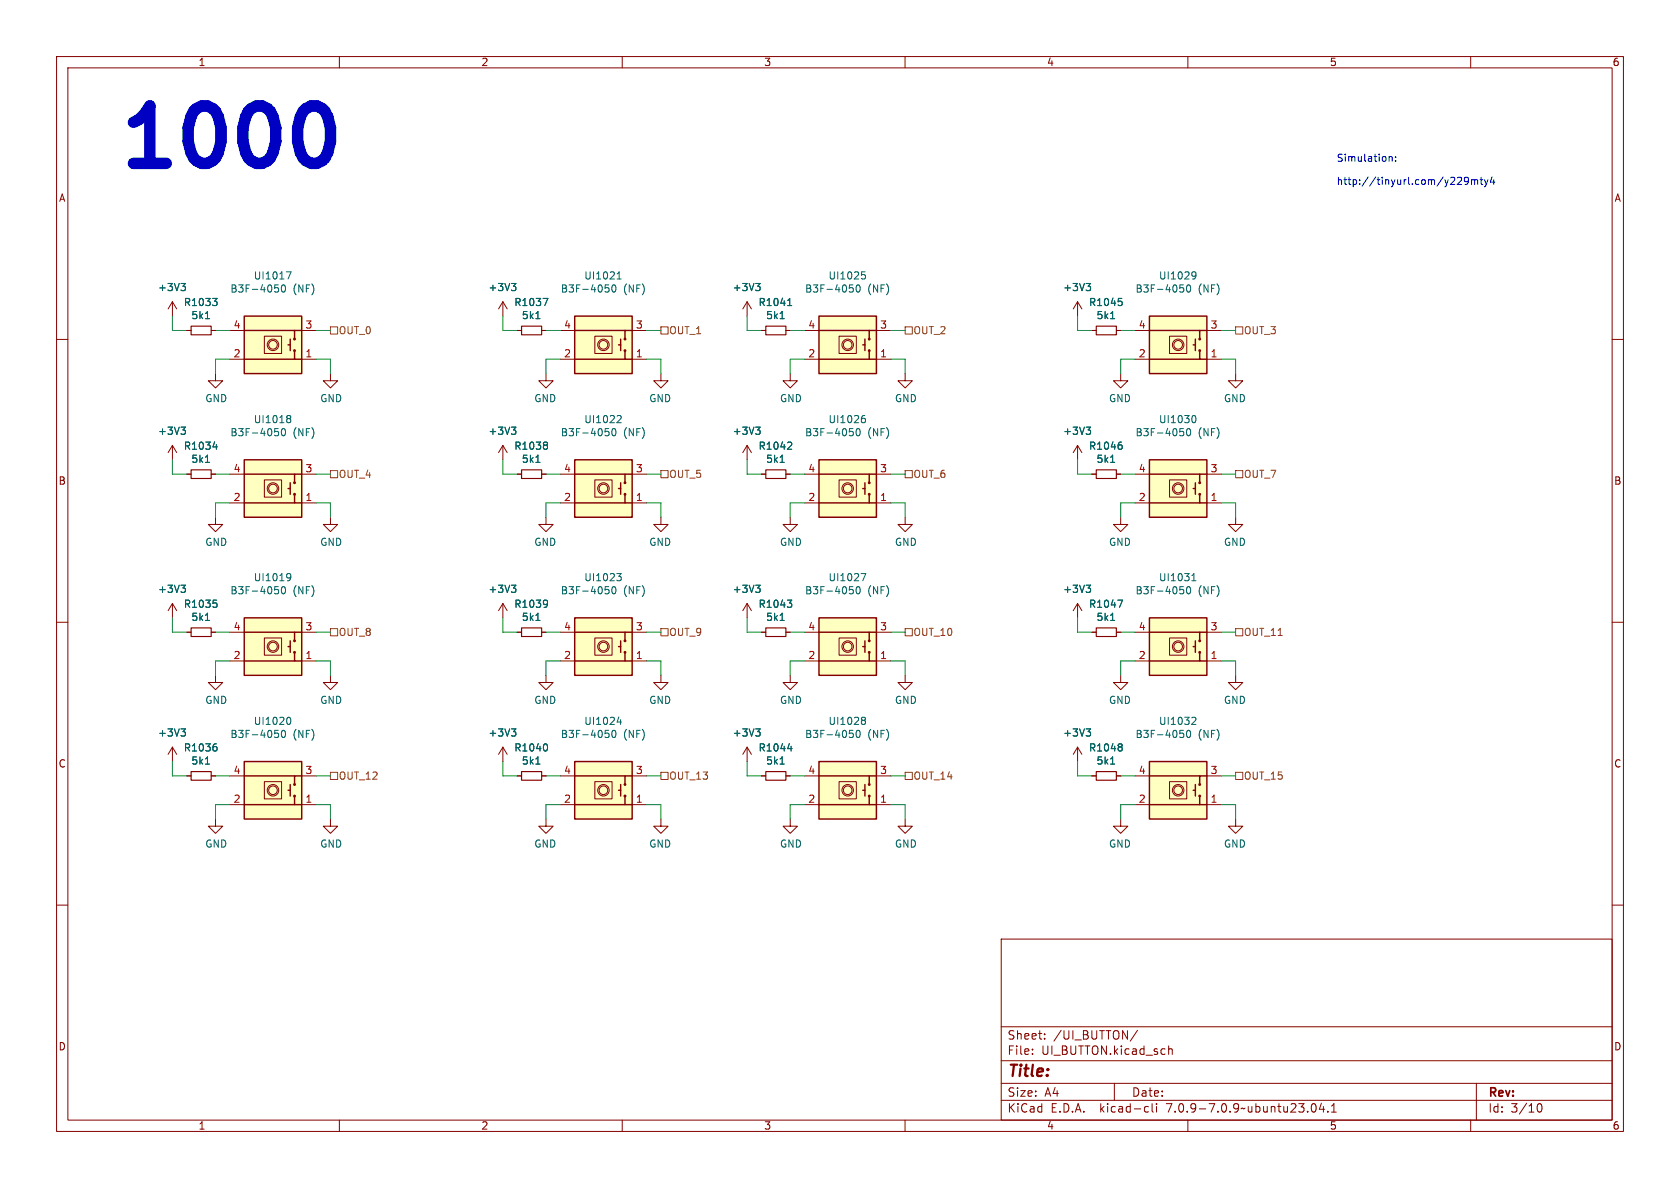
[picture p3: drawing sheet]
<svg xmlns="http://www.w3.org/2000/svg" width="297mm" height="210mm" viewBox="0 0 297 210" stroke-linecap="round" stroke-linejoin="round" font-family="sans-serif">
<g fill="none" stroke="#840000" stroke-width=".18">
<path d="M10 10h277v190h-277zM12 12h273v186h-273zM60 10v2M110 10v2M160 10v2M210 10v2M260 10v2M10 60h2M30.5 53.3v2.6M30.5 53.3l-.8 1.3M30.5 53.3l.7 1.3M33 58.4h.8"/>
<path d="M37.3 58.4h.8M40.6 58.4h2.6M46.7 59.4h3.1v3.1h-3.1zM53.3 58.4h2.6M88.9 53.3v2.6M88.9 53.3l.8 1.3M88.9 53.3l-.8 1.3M91.4 58.4h.8M95.8 58.4h.7M99.1 58.4h2.5M105.2 59.4h3v3.1h-3zM111.8 58.4h2.5"/>
<path d="M132.1 53.3l-.8 1.3M132.1 53.3v2.6M132.1 53.3l.7 1.3M134.6 58.4h.8M138.9 58.4h.8M142.2 58.4h2.6M148.3 59.4h3.1v3.1h-3.1zM154.9 58.4h2.6M190.5 53.3v2.6M190.5 53.3l.8 1.3M190.5 53.3l-.8 1.3M193 58.4h.8"/>
<path d="M197.4 58.4h.7M200.7 58.4h2.5M206.8 59.4h3v3.1h-3zM213.4 58.4h2.5M285 60h2M30.5 78.7l-.8 1.3M30.5 78.7v2.6M30.5 78.7l.7 1.3M38.1 66v1.3h1.3l-1.3 1.3-1.3-1.3h1.3M40.6 63.5h2.6M53.3 63.5h2.6M58.4 66v1.3h1.3l-1.3 1.3-1.3-1.3h1.3"/>
<path d="M88.9 78.7l.8 1.3M88.9 78.7v2.6M88.9 78.7l-.8 1.3M96.5 66v1.3h-1.3l1.3 1.3 1.3-1.3h-1.3M99.1 63.5h2.5M111.8 63.5h2.5M116.8 66v1.3h-1.2l1.2 1.3 1.3-1.3h-1.3M132.1 78.7v2.6M132.1 78.7l-.8 1.3M132.1 78.7l.7 1.3M139.7 66v1.3h1.3l-1.3 1.3-1.3-1.3h1.3M142.2 63.5h2.6"/>
<path d="M154.9 63.5h2.6M160 66v1.3h1.3l-1.3 1.3-1.3-1.3h1.3M190.5 78.7v2.6M190.5 78.7l.8 1.3M190.5 78.7l-.8 1.3M198.1 66v1.3h-1.3l1.3 1.3 1.3-1.3h-1.3M200.7 63.5h2.5M213.4 63.5h2.5M218.4 66v1.3h-1.2l1.2 1.3 1.3-1.3h-1.3M33 83.8h.8M37.3 83.8h.8M38.1 91.4v1.3h1.3l-1.3 1.3-1.3-1.3h1.3"/>
<path d="M40.6 88.9h2.6M40.6 83.8h2.6M46.7 84.8h3.1v3.1h-3.1zM53.3 88.9h2.6M53.3 83.8h2.6M58.4 91.4v1.3h1.3l-1.3 1.3-1.3-1.3h1.3M91.4 83.8h.8M95.8 83.8h.7M96.5 91.4v1.3h-1.3l1.3 1.3 1.3-1.3h-1.3M99.1 88.9h2.5M99.1 83.8h2.5M105.2 84.8h3v3.1h-3z"/>
<path d="M111.8 88.9h2.5M111.8 83.8h2.5M116.8 91.4v1.3h-1.2l1.2 1.3 1.3-1.3h-1.3M134.6 83.8h.8M138.9 83.8h.8M139.7 91.4v1.3h1.3l-1.3 1.3-1.3-1.3h1.3M142.2 88.9h2.6M142.2 83.8h2.6M148.3 84.8h3.1v3.1h-3.1zM154.9 88.9h2.6M154.9 83.8h2.6M160 91.4v1.3h1.3l-1.3 1.3-1.3-1.3h1.3"/>
<path d="M193 83.8h.8M197.4 83.8h.7M198.1 91.4v1.3h-1.3l1.3 1.3 1.3-1.3h-1.3M200.7 88.9h2.5M200.7 83.8h2.5M206.8 84.8h3v3.1h-3zM213.4 88.9h2.5M213.4 83.8h2.5M218.4 91.4v1.3h-1.2l1.2 1.3 1.3-1.3h-1.3M10 110h2M30.5 106.7v2.5M30.5 106.7l-.8 1.3"/>
<path d="M30.5 106.7l.7 1.3M33 111.8h.8M37.3 111.8h.8M38.1 119.4v1.3h1.3l-1.3 1.2-1.3-1.2h1.3M40.6 116.8h2.6M40.6 111.8h2.6M46.7 112.8h3.1v3h-3.1zM53.3 116.8h2.6M53.3 111.8h2.6M58.4 119.4v1.3h1.3l-1.3 1.2-1.3-1.2h1.3M88.9 106.7v2.5M88.9 106.7l.8 1.3"/>
<path d="M88.9 106.7l-.8 1.3M91.4 111.8h.8M95.8 111.8h.7M96.5 119.4v1.3h-1.3l1.3 1.2 1.3-1.2h-1.3M99.1 116.8h2.5M99.1 111.8h2.5M105.2 112.8h3v3h-3zM111.8 116.8h2.5M111.8 111.8h2.5M116.8 119.4v1.3h-1.2l1.2 1.2 1.3-1.2h-1.3M132.1 106.7v2.5M132.1 106.7l-.8 1.3"/>
<path d="M132.1 106.7l.7 1.3M134.6 111.8h.8M138.9 111.8h.8M139.7 119.4v1.3h1.3l-1.3 1.2-1.3-1.2h1.3M142.2 116.8h2.6M142.2 111.8h2.6M148.3 112.8h3.1v3h-3.1zM154.9 116.8h2.6M154.9 111.8h2.6M160 119.4v1.3h1.3l-1.3 1.2-1.3-1.2h1.3M190.5 106.7l.8 1.3M190.5 106.7v2.5"/>
<path d="M190.5 106.7l-.8 1.3M193 111.8h.8M197.4 111.8h.7M198.1 119.4v1.3h-1.3l1.3 1.2 1.3-1.2h-1.3M200.7 116.8h2.5M200.7 111.8h2.5M206.8 112.8h3v3h-3zM213.4 116.8h2.5M213.4 111.8h2.5M218.4 119.4v1.3h-1.2l1.2 1.2 1.3-1.2h-1.3M285 110h2M30.5 132.1v2.5"/>
<path d="M30.5 132.1l-.8 1.3M30.5 132.1l.7 1.3M33 137.2h.8M37.3 137.2h.8M40.6 137.2h2.6M46.7 138.2h3.1v3h-3.1zM53.3 137.2h2.6M88.9 132.1v2.5M88.9 132.1l.8 1.3M88.9 132.1l-.8 1.3M91.4 137.2h.8M95.8 137.2h.7"/>
<path d="M99.1 137.2h2.5M105.2 138.2h3v3h-3zM111.8 137.2h2.5M132.1 132.1v2.5M132.1 132.1l-.8 1.3M132.1 132.1l.7 1.3M134.6 137.2h.8M138.9 137.2h.8M142.2 137.2h2.6M148.3 138.2h3.1v3h-3.1zM154.9 137.2h2.6M190.5 132.1v2.5"/>
<path d="M190.5 132.1l.8 1.3M190.5 132.1l-.8 1.3M193 137.2h.8M197.4 137.2h.7M200.7 137.2h2.5M206.8 138.2h3v3h-3zM213.4 137.2h2.5M10 160h2M38.1 144.8v1.3h1.3l-1.3 1.2-1.3-1.2h1.3M40.6 142.2h2.6M53.3 142.2h2.6M58.4 144.8v1.3h1.3l-1.3 1.2-1.3-1.2h1.3"/>
<path d="M96.5 144.8v1.3h-1.3l1.3 1.2 1.3-1.2h-1.3M99.1 142.2h2.5M111.8 142.2h2.5M116.8 144.8v1.3h-1.2l1.2 1.2 1.3-1.2h-1.3M139.7 144.8v1.3h1.3l-1.3 1.2-1.3-1.2h1.3M142.2 142.2h2.6M154.9 142.2h2.6M160 144.8v1.3h1.3l-1.3 1.2-1.3-1.2h1.3M198.1 144.8v1.3h-1.3l1.3 1.2 1.3-1.2h-1.3M200.7 142.2h2.5M213.4 142.2h2.5M218.4 144.8v1.3h-1.2l1.2 1.2 1.3-1.2h-1.3"/>
<path d="M285 160h2M177 166h108v32h-108zM60 198v2M110 198v2M160 198v2M177 194.5h108M177 191.5h108M177 187.5h108M177 181.5h108M182.5 186.3v.1M182.5 185.5v.1M184.7 183.6v.1"/>
<path d="M184.7 182.8v.1M197 191.5v3M201.1 182.1l-1.3 2M202.6 195.6l.4 .1M203 196.5l-.4 .1M203.7 195.1v1.3l.2 .2M204.5 195.1v.1M204.5 195.6v1M206.6 184.9v1.5M206.6 185.5l.2-.1 .4 .1v.9M210 198v2M232 195.2l.2-.1a.81 .81 0 0 1 .6 .6 .81 .81 0 0 1-.3 .8l-.2 .1a.81 .81 0 0 1-.6-.6 .81 .81 0 0 1 .3-.8z"/>
<path d="M233.6 195l-.4 1.1h1M234 195.6v1M234.7 196.5v.1M235.4 196.6h.8M235.4 195.5l.4-.4v1.5M260 198v2M261 191.5v6.5M271.7 195.7l.2-.5 .2-.1a.8 .8 0 0 1 .5 .7 .8 .8 0 0 1-.5 .8l-.2-.1-.2-.5"/>
<circle cx="48.3" cy="61" r="1.02"/>
<circle cx="48.3" cy="61" r=".76"/>
<circle cx="106.7" cy="61" r="1.02"/>
<circle cx="106.7" cy="61" r=".76"/>
<circle cx="149.9" cy="61" r="1.02"/>
<circle cx="149.9" cy="61" r=".76"/>
<circle cx="208.3" cy="61" r="1.02"/>
<circle cx="208.3" cy="61" r=".76"/>
<circle cx="48.3" cy="86.4" r="1.02"/>
<circle cx="48.3" cy="86.4" r=".76"/>
<circle cx="106.7" cy="86.4" r="1.02"/>
<circle cx="106.7" cy="86.4" r=".76"/>
<circle cx="149.9" cy="86.4" r="1.02"/>
<circle cx="149.9" cy="86.4" r=".76"/>
<circle cx="208.3" cy="86.4" r="1.02"/>
<circle cx="208.3" cy="86.4" r=".76"/>
<circle cx="48.3" cy="114.3" r="1.02"/>
<circle cx="48.3" cy="114.3" r=".76"/>
<circle cx="106.7" cy="114.3" r="1.02"/>
<circle cx="106.7" cy="114.3" r=".76"/>
<circle cx="149.9" cy="114.3" r="1.02"/>
<circle cx="149.9" cy="114.3" r=".76"/>
<circle cx="208.3" cy="114.3" r="1.02"/>
<circle cx="208.3" cy="114.3" r=".76"/>
<circle cx="48.3" cy="139.7" r="1.02"/>
<circle cx="48.3" cy="139.7" r=".76"/>
<circle cx="106.7" cy="139.7" r="1.02"/>
<circle cx="106.7" cy="139.7" r=".76"/>
<circle cx="149.9" cy="139.7" r="1.02"/>
<circle cx="149.9" cy="139.7" r=".76"/>
<circle cx="208.3" cy="139.7" r="1.02"/>
<circle cx="208.3" cy="139.7" r=".76"/>
</g>
<g fill="#ffffc2" stroke="#ffffc2" stroke-width=".18">
<path d="M144.8 81.3h10.1v10.1h-10.1z"/>
<path d="M203.2 109.2h10.2v10.2h-10.2z"/>
<path d="M203.2 134.6h10.2v10.2h-10.2z"/>
<path d="M144.8 55.9h10.1v10.1h-10.1z"/>
<path d="M43.2 55.9h10.1v10.1h-10.1z"/>
<path d="M43.2 81.3h10.1v10.1h-10.1z"/>
<path d="M43.2 134.6h10.1v10.2h-10.1z"/>
<path d="M43.2 109.2h10.1v10.2h-10.1z"/>
<path d="M101.6 55.9h10.2v10.1h-10.2z"/>
<path d="M101.6 81.3h10.2v10.1h-10.2z"/>
<path d="M203.2 55.9h10.2v10.1h-10.2z"/>
<path d="M101.6 134.6h10.2v10.2h-10.2z"/>
<path d="M144.8 134.6h10.1v10.2h-10.1z"/>
<path d="M144.8 109.2h10.1v10.2h-10.1z"/>
<path d="M203.2 81.3h10.2v10.1h-10.2z"/>
<path d="M101.6 109.2h10.2v10.2h-10.2z"/>
</g>
<g fill="none" stroke="#840000" stroke-width=".25">
<path d="M43.2 55.9h10.1v10.1h-10.1zM43.2 58.4h8.9M51.3 59.9v2.1M53.3 58.4h-1.2v1.5M101.6 55.9h10.2v10.1h-10.2zM101.6 58.4h8.9M109.7 59.9v2.1M111.8 58.4h-1.3v1.5M144.8 55.9h10.1v10.1h-10.1zM144.8 58.4h8.9M152.9 59.9v2.1M154.9 58.4h-1.2v1.5"/>
<path d="M203.2 55.9h10.2v10.1h-10.2zM203.2 58.4h8.9M211.3 59.9v2.1M213.4 58.4h-1.3v1.5M43.2 63.5h8.9M50.9 61h.4M52.1 62v1.5h1.2M101.6 63.5h8.9M109.3 61h.4M110.5 62v1.5h1.3M144.8 63.5h8.9M152.5 61h.4"/>
<path d="M153.7 62v1.5h1.2M203.2 63.5h8.9M210.9 61h.4M212.1 62v1.5h1.3M43.2 81.3h10.1v10.1h-10.1zM43.2 88.9h8.9M43.2 83.8h8.9M50.9 86.4h.4M51.3 85.3v2.1M52.1 87.4v1.5h1.2M53.3 83.8h-1.2v1.5M101.6 81.3h10.2v10.1h-10.2z"/>
<path d="M101.6 88.9h8.9M101.6 83.8h8.9M109.3 86.4h.4M109.7 85.3v2.1M110.5 87.4v1.5h1.3M111.8 83.8h-1.3v1.5M144.8 81.3h10.1v10.1h-10.1zM144.8 88.9h8.9M144.8 83.8h8.9M152.5 86.4h.4M152.9 85.3v2.1M153.7 87.4v1.5h1.2"/>
<path d="M154.9 83.8h-1.2v1.5M203.2 81.3h10.2v10.1h-10.2zM203.2 88.9h8.9M203.2 83.8h8.9M210.9 86.4h.4M211.3 85.3v2.1M212.1 87.4v1.5h1.3M213.4 83.8h-1.3v1.5M43.2 109.2h10.1v10.2h-10.1zM43.2 116.8h8.9M43.2 111.8h8.9M50.9 114.3h.4"/>
<path d="M51.3 113.3v2M52.1 115.3v1.5h1.2M53.3 111.8h-1.2v1.5M101.6 109.2h10.2v10.2h-10.2zM101.6 116.8h8.9M101.6 111.8h8.9M109.3 114.3h.4M109.7 113.3v2M110.5 115.3v1.5h1.3M111.8 111.8h-1.3v1.5M144.8 109.2h10.1v10.2h-10.1zM144.8 116.8h8.9"/>
<path d="M144.8 111.8h8.9M152.5 114.3h.4M152.9 113.3v2M153.7 115.3v1.5h1.2M154.9 111.8h-1.2v1.5M203.2 109.2h10.2v10.2h-10.2zM203.2 116.8h8.9M203.2 111.8h8.9M210.9 114.3h.4M211.3 113.3v2M212.1 115.3v1.5h1.3M213.4 111.8h-1.3v1.5"/>
<path d="M43.2 134.6h10.1v10.2h-10.1zM43.2 137.2h8.9M50.9 139.7h.4M51.3 138.7v2M53.3 137.2h-1.2v1.5M101.6 134.6h10.2v10.2h-10.2zM101.6 137.2h8.9M109.3 139.7h.4M109.7 138.7v2M111.8 137.2h-1.3v1.5M144.8 134.6h10.1v10.2h-10.1zM144.8 137.2h8.9"/>
<path d="M152.5 139.7h.4M152.9 138.7v2M154.9 137.2h-1.2v1.5M203.2 134.6h10.2v10.2h-10.2zM203.2 137.2h8.9M210.9 139.7h.4M211.3 138.7v2M213.4 137.2h-1.3v1.5M43.2 142.2h8.9M52.1 140.7v1.5h1.2M101.6 142.2h8.9M110.5 140.7v1.5h1.3"/>
<path d="M144.8 142.2h8.9M153.7 140.7v1.5h1.2M203.2 142.2h8.9M212.1 140.7v1.5h1.3"/>
<circle cx="52.1" cy="59.9" r=".13"/>
<circle cx="110.5" cy="59.9" r=".13"/>
<circle cx="153.7" cy="59.9" r=".13"/>
<circle cx="212.1" cy="59.9" r=".13"/>
<circle cx="52.1" cy="62" r=".13"/>
<circle cx="110.5" cy="62" r=".13"/>
<circle cx="153.7" cy="62" r=".13"/>
<circle cx="212.1" cy="62" r=".13"/>
<circle cx="52.1" cy="87.4" r=".13"/>
<circle cx="52.1" cy="85.3" r=".13"/>
<circle cx="110.5" cy="87.4" r=".13"/>
<circle cx="110.5" cy="85.3" r=".13"/>
<circle cx="153.7" cy="85.3" r=".13"/>
<circle cx="153.7" cy="87.4" r=".13"/>
<circle cx="212.1" cy="87.4" r=".13"/>
<circle cx="212.1" cy="85.3" r=".13"/>
<circle cx="52.1" cy="115.3" r=".13"/>
<circle cx="52.1" cy="113.3" r=".13"/>
<circle cx="110.5" cy="113.3" r=".13"/>
<circle cx="110.5" cy="115.3" r=".13"/>
<circle cx="153.7" cy="115.3" r=".13"/>
<circle cx="153.7" cy="113.3" r=".13"/>
<circle cx="212.1" cy="115.3" r=".13"/>
<circle cx="212.1" cy="113.3" r=".13"/>
<circle cx="52.1" cy="138.7" r=".13"/>
<circle cx="110.5" cy="138.7" r=".13"/>
<circle cx="153.7" cy="138.7" r=".13"/>
<circle cx="212.1" cy="138.7" r=".13"/>
<circle cx="52.1" cy="140.7" r=".13"/>
<circle cx="110.5" cy="140.7" r=".13"/>
<circle cx="153.7" cy="140.7" r=".13"/>
<circle cx="212.1" cy="140.7" r=".13"/>
</g>
<g fill="none" stroke="#006464" stroke-width=".18">
<path d="M32 50.1h.8l-.4 .5M32.5 50.6l.3 .2v.3l-.3 .3M36.3 56.3h.7M37.6 52.8h.8l-.5 .4M38.1 53.2l.3 .3v.3l-.3 .2M48.6 50.4h.6M48.7 50.8h.3l.3 .3-.2 .5h-.4M49.9 50.4h.1a.68 .68 0 0 1 .5 .6 .68 .68 0 0 1-.5 .6 .84 .84 0 0 1-.1-1.2zM50.6 48.1h.9l-.6 1.2M90.4 50.1h.8l-.4 .5M91 50.6l.2 .2v.3l-.2 .3M94.7 56.3h.8"/>
<path d="M96 52.8h.9l-.6 1.2M107 50.4h.6M107.1 50.8h.3l.3 .3-.1 .5h-.5M108.3 50.5l.2-.1a.68 .68 0 0 1 .4 .6 .68 .68 0 0 1-.4 .6l-.2-.1-.1-.4zM109.1 49.3h.7M109.1 48.4l.4-.3v1.2M133.6 50.1h.8l-.4 .5M134.1 50.6l.3 .2v.3l-.3 .3M137.9 56.3h.7M139.2 54h.8M139.4 53.1l.2-.3v1.2M150.2 50.4h.6"/>
<path d="M150.3 50.8h.3l.3 .3-.2 .5h-.4M151.5 50.5l.1-.1a.68 .68 0 0 1 .5 .6 .68 .68 0 0 1-.5 .6l-.1-.1-.2-.4zM152.3 48.1h.6M152.5 48.5h.3l.2 .3-.1 .5h-.4M192 50.1h.8l-.4 .5M192.6 50.6l.2 .2v.3l-.2 .3M196.3 56.3h.8M197.7 52.8h.6M198.2 53.2l.2 .3v.3l-.2 .2M208.6 50.4h.6M208.7 50.8h.3l.3 .3-.1 .5h-.5M209.9 50.5l.2-.1a.68 .68 0 0 1 .4 .6 .68 .68 0 0 1-.4 .6l-.2-.1-.1-.4z"/>
<path d="M210.9 48.1l.5 .1a.84 .84 0 0 1-.3 1.1h-.3M211.4 48.6l-.1 .2h-.4M32 75.5h.8l-.4 .5M32.5 76l.3 .2v.3l-.3 .3M37.6 79h.8M38.3 78.6v.8M48.6 75.8h.6M48.7 76.2h.3l.3 .3-.2 .5h-.4M49.9 75.8h.1a.68 .68 0 0 1 .5 .6 .68 .68 0 0 1-.5 .6 .84 .84 0 0 1-.1-1.2zM50.9 73.5h.3l.2 .2-.2 .3M50.9 74h.3M51.2 74l.2 .2v.3l-.1 .2h-.4"/>
<path d="M90.4 75.5h.8l-.4 .5M91 76l.2 .2v.3l-.2 .3M96.6 78.2l.2 .2-.2 .3 .2 .2v.3l-.2 .2M107 75.8h.6M107.1 76.2h.3l.3 .3-.1 .5h-.5M108.3 75.9l.2-.1a.68 .68 0 0 1 .4 .6 .68 .68 0 0 1-.4 .6l-.2-.1-.1-.4zM109.3 73.5h.4l.1 .3-.8 .9h.8M133.6 75.5h.8l-.4 .5M134.1 76l.3 .2v.3l-.3 .3M139.7 78.2l.3 .2-.1 .3-.7 .7h.8M150.2 75.8h.6M150.3 76.2h.3l.3 .3-.2 .5h-.4"/>
<path d="M151.5 75.9l.1-.1a.68 .68 0 0 1 .5 .6 .68 .68 0 0 1-.5 .6l-.1-.1-.2-.4zM152.5 73.9l.4 .1 .1 .2-.1 .4-.4 .1M152.9 73.5h-.4M192 75.5h.8l-.4 .5M192.6 76l.2 .2v.3l-.2 .3M198 78.2h.3M198.2 78.6l.2 .3v.3l-.2 .2M208.6 75.8h.6M208.7 76.2h.3l.3 .3-.1 .5h-.5M209.9 75.9l.2-.1a.68 .68 0 0 1 .4 .6 .68 .68 0 0 1-.4 .6l-.2-.1-.1-.4zM211 73.5a.68 .68 0 0 1 .4 .6 .68 .68 0 0 1-.4 .6M36.3 81.7h.7"/>
<path d="M94.7 81.7h.8M137.9 81.7h.7M196.3 81.7h.8M32 103.4h.8l-.4 .5M32.5 103.9l.3 .3v.3l-.3 .2M36.3 109.7h.7M37.7 106.1h.6M38.1 106.6l.3 .2v.3l-.3 .3M48.6 103.7h.6M48.7 104.2h.3l.3 .2-.2 .5-.4 .1M49.9 103.8l.1-.1a.68 .68 0 0 1 .5 .6 .68 .68 0 0 1-.5 .7 .84 .84 0 0 1-.1-1.2zM50.9 101.4l.4 .1a.84 .84 0 0 1-.3 1.2h-.2"/>
<path d="M51.4 101.9l-.1 .2-.4 .1M90.4 103.4h.8l-.4 .5M91 103.9l.2 .3v.3l-.2 .2M94.7 109.7h.8M96.6 106.1l.1 .1a1.03 1.03 0 0 1-.1 1.1M96.8 106.6l-.2 .3M107 103.7h.6M107.1 104.2h.3l.3 .2-.1 .5-.5 .1M108.3 103.8l.2-.1a.68 .68 0 0 1 .4 .6 .68 .68 0 0 1-.4 .7l-.2-.1-.1-.4zM109 101.4h.8l-.4 .5 .4 .1v.4l-.2 .3h-.4M133.6 103.4h.8l-.4 .5M134.1 103.9l.3 .3v.3l-.3 .2"/>
<path d="M137.9 109.7h.7M139.2 106.1h.8l-.5 .5M139.7 106.6l.3 .2v.3l-.3 .3M150.2 103.7h.6M150.3 104.2h.3l.3 .2-.2 .5-.4 .1M151.5 103.8l.1-.1a.68 .68 0 0 1 .5 .6 .68 .68 0 0 1-.5 .7l-.1-.1-.2-.4zM152.2 101.4h.9l-.6 1.3M192 103.4h.8l-.4 .5M192.6 103.9l.2 .3v.3l-.2 .2M196.3 109.7h.8M197.6 106.1h.9l-.6 1.3M208.6 103.7h.6"/>
<path d="M208.7 104.2h.3l.3 .2-.1 .5-.5 .1M209.9 103.8l.2-.1a.68 .68 0 0 1 .4 .6 .68 .68 0 0 1-.4 .7l-.2-.1-.1-.4zM210.7 102.7h.7M210.7 101.8l.4-.4v1.3M32 128.8h.8l-.4 .5M32.5 129.3l.3 .3v.3l-.3 .2M36.3 135.1h.7M38 131.5h.3M38.1 132l.3 .2v.3l-.3 .3M48.6 129.1h.6M48.7 129.6h.3l.3 .2-.2 .5-.4 .1M49.9 129.2l.1-.1a.68 .68 0 0 1 .5 .6 .68 .68 0 0 1-.5 .7 .84 .84 0 0 1-.1-1.2z"/>
<path d="M51 126.8a.68 .68 0 0 1 .4 .6 .68 .68 0 0 1-.4 .7M90.4 128.8h.8l-.4 .5M91 129.3l.2 .3v.3l-.2 .2M94.7 135.1h.8M96.5 131.5a.79 .79 0 0 1 0 1.3M107 129.1h.6M107.1 129.6h.3l.3 .2-.1 .5-.5 .1M108.3 129.2l.2-.1a.68 .68 0 0 1 .4 .6 .68 .68 0 0 1-.4 .7 .84 .84 0 0 1-.2-1.2zM109.1 127.6h.8M109.7 127.2v.9M133.6 128.8h.8l-.4 .5M134.1 129.3l.3 .3v.3l-.3 .2"/>
<path d="M137.9 135.1h.7M139.2 132.3h.8M139.9 131.9v.9M150.2 129.1h.6M150.3 129.6h.3l.3 .2-.2 .5-.4 .1M151.5 129.2l.1-.1a.68 .68 0 0 1 .5 .6 .68 .68 0 0 1-.5 .7l-.1-.1-.2-.4zM152.5 126.8h.3l.2 .2-.2 .3M152.5 127.3h.3M152.8 127.3l.2 .3v.2l-.1 .2-.4 .1M192 128.8h.8l-.4 .5M192.6 129.3l.2 .3v.3l-.2 .2M196.3 135.1h.8"/>
<path d="M198.2 131.5l.2 .2-.2 .3 .2 .3v.2l-.2 .3M208.6 129.1h.6M208.7 129.6h.3l.3 .2-.1 .5-.5 .1M209.9 129.2l.2-.1a.68 .68 0 0 1 .4 .6 .68 .68 0 0 1-.4 .7l-.2-.1-.1-.4zM210.9 126.8l.4 .1 .1 .3-.8 .9h.8"/>
</g>
<g fill="none" stroke="#840000" stroke-width=".2">
<path d="M33.8 57.7h3.5v1.5h-3.5zM92.2 57.7h3.6v1.5h-3.6zM135.4 57.7h3.5v1.5h-3.5zM193.8 57.7h3.6v1.5h-3.6zM33.8 83.1h3.5v1.5h-3.5zM92.2 83.1h3.6v1.5h-3.6zM135.4 83.1h3.5v1.5h-3.5zM193.8 83.1h3.6v1.5h-3.6zM33.8 111h3.5v1.5h-3.5zM92.2 111h3.6v1.5h-3.6zM135.4 111h3.5v1.5h-3.5zM193.8 111h3.6v1.5h-3.6z"/>
<path d="M33.8 136.4h3.5v1.5h-3.5zM92.2 136.4h3.6v1.5h-3.6zM135.4 136.4h3.5v1.5h-3.5zM193.8 136.4h3.6v1.5h-3.6z"/>
</g>
<g fill="none" stroke="#725600" stroke-width=".18">
<path d="M58.4 57.8h1.3v1.3h-1.3zM116.8 57.8h1.3v1.3h-1.3zM160 57.8h1.3v1.3h-1.3zM218.4 57.8h1.3v1.3h-1.3zM58.4 83.2h1.3v1.3h-1.3zM116.8 83.2h1.3v1.3h-1.3zM160 83.2h1.3v1.3h-1.3zM218.4 83.2h1.3v1.3h-1.3zM58.4 111.1h1.3v1.3h-1.3zM116.8 111.1h1.3v1.3h-1.3zM160 111.1h1.3v1.3h-1.3zM218.4 111.1h1.3v1.3h-1.3z"/>
<path d="M58.4 136.5h1.3v1.3h-1.3zM116.8 136.5h1.3v1.3h-1.3zM160 136.5h1.3v1.3h-1.3zM218.4 136.5h1.3v1.3h-1.3z"/>
</g>
<path d="M56 18.7l1 .5 .5 .5a8.6 8.6 0 0 1 0 8.2l-.5 .5-1 .5" fill="none" stroke="#0000c2" stroke-width="2"/>
<g fill="none" stroke="#0000c2" stroke-width=".18">
<path d="M245.6 27.7v.8M245.6 27.8l.2-.1h.3v.8M246.7 28.4v.1M246.7 27.7v.2M257.9 31.3l.4 .1 .1 .3-.8 .9h.8M259.6 31.9l-.2 .2h-.4l-.1-.2 .1-.5 .4-.1 .1 .2a.84 .84 0 0 1-.3 1.1h-.2M260.1 31.8v.8M260.1 31.9l.4-.1 .2 .1M260.7 31.9l.2-.1h.3v.8M260.7 31.9v.7M261.7 31.8h.4M261.8 31.3v1.1l.3 .2"/>
<path d="M262.4 31.8l.3 .8M262.7 32.6l-.3 .4M263.1 31.8l-.4 .8M263.8 31.3l-.3 .9h.8M264.1 31.8v.8"/>
</g>
<g fill="none" stroke="#009600" stroke-width=".18">
<path d="M30.5 55.9v2.5h2.5M38.1 58.4h2.5M55.9 58.4h2.5M88.9 55.9v2.5h2.5M96.5 58.4h2.6M114.3 58.4h2.5M132.1 55.9v2.5h2.5M139.7 58.4h2.5M157.5 58.4h2.5M190.5 55.9v2.5h2.5M198.1 58.4h2.6M215.9 58.4h2.5"/>
<path d="M40.6 63.5h-2.5v2.5M55.9 63.5h2.5v2.5M99.1 63.5h-2.6v2.5M114.3 63.5h2.5v2.5M142.2 63.5h-2.5v2.5M157.5 63.5h2.5v2.5M200.7 63.5h-2.6v2.5M215.9 63.5h2.5v2.5M30.5 81.3v2.5h2.5M38.1 83.8h2.5M40.6 88.9h-2.5v2.5M55.9 88.9h2.5v2.5"/>
<path d="M55.9 83.8h2.5M88.9 81.3v2.5h2.5M96.5 83.8h2.6M99.1 88.9h-2.6v2.5M114.3 88.9h2.5v2.5M114.3 83.8h2.5M132.1 81.3v2.5h2.5M139.7 83.8h2.5M142.2 88.9h-2.5v2.5M157.5 88.9h2.5v2.5M157.5 83.8h2.5M190.5 81.3v2.5h2.5"/>
<path d="M198.1 83.8h2.6M200.7 88.9h-2.6v2.5M215.9 88.9h2.5v2.5M215.9 83.8h2.5M30.5 109.2v2.6h2.5M38.1 111.8h2.5M40.6 116.8h-2.5v2.6M55.9 111.8h2.5M55.9 116.8h2.5v2.6M88.9 109.2v2.6h2.5M96.5 111.8h2.6M99.1 116.8h-2.6v2.6"/>
<path d="M114.3 111.8h2.5M114.3 116.8h2.5v2.6M132.1 109.2v2.6h2.5M139.7 111.8h2.5M142.2 116.8h-2.5v2.6M157.5 111.8h2.5M157.5 116.8h2.5v2.6M190.5 109.2v2.6h2.5M198.1 111.8h2.6M200.7 116.8h-2.6v2.6M215.9 111.8h2.5M215.9 116.8h2.5v2.6"/>
<path d="M30.5 134.6v2.6h2.5M38.1 137.2h2.5M55.9 137.2h2.5M88.9 134.6v2.6h2.5M96.5 137.2h2.6M114.3 137.2h2.5M132.1 134.6v2.6h2.5M139.7 137.2h2.5M157.5 137.2h2.5M190.5 134.6v2.6h2.5M198.1 137.2h2.6M215.9 137.2h2.5"/>
<path d="M40.6 142.2h-2.5v2.6M55.9 142.2h2.5v2.6M99.1 142.2h-2.6v2.6M114.3 142.2h2.5v2.6M142.2 142.2h-2.5v2.6M157.5 142.2h2.5v2.6M200.7 142.2h-2.6v2.6M215.9 142.2h2.5v2.6"/>
</g>
<text font-size="14.2" fill="#0000c2" x="20.3" y="30.2">1000</text>
<text font-size="2.8" fill="#840000" x="178" y="190.9">Title:</text>
<g font-size="2.1" fill="#840000">
<text x="178" y="184">Sheet:</text>
<text x="186.2" y="184">/UI_BUTTON/</text>
<text x="178" y="186.7">File:</text>
<text x="184.1" y="186.7">UI_BUTTON.kicad_sch</text>
<text x="178" y="196.9">KiCad</text>
<text x="178" y="194.1">Size:</text>
<text x="184.7" y="194.1">A4</text>
<text x="185.7" y="196.9">E.D.A.</text>
<text x="194.6" y="196.9">kicad-cli</text>
<text x="200" y="194.1">Date:</text>
<text x="206.5" y="196.9">7.0.9-7.0.9~ubuntu23.04.1</text>
<text x="263" y="194.3">Rev:</text>
<text x="263" y="196.9">Id:</text>
<text x="267.1" y="196.9">3/10</text>
</g>
<g font-size="1.8" fill="#840000">
<text x="35" y="11.9">1</text>
<text x="85" y="11.9">2</text>
<text x="135" y="11.9">3</text>
<text x="185" y="11.9">4</text>
<text x="235" y="11.9">5</text>
<text x="285" y="11.9">6</text>
<text x="10.3" y="35.9">A</text>
<text x="285.3" y="35.9">A</text>
<text x="10.3" y="85.9">B</text>
<text x="285.3" y="85.9">B</text>
<text x="10.3" y="135.9">C</text>
<text x="285.3" y="135.9">C</text>
<text x="10.3" y="185.9">D</text>
<text x="285.3" y="185.9">D</text>
<text x="35" y="199.9">1</text>
<text x="85" y="199.9">2</text>
<text x="135" y="199.9">3</text>
<text x="185" y="199.9">4</text>
<text x="235" y="199.9">5</text>
<text x="285" y="199.9">6</text>
</g>
<g font-size="1.8" fill="#0000c2">
<text x="236.2" y="28.7">Simulation:</text>
<text x="236.2" y="32.8">http://tinyurl.com/y229mty4</text>
</g>
<g font-size="1.8" fill="#006464">
<text x="27.8" y="51.7">+3V3</text>
<text x="40.6" y="51.9">B3F-4050</text>
<text x="44.8" y="49.6">UI1017</text>
<text x="51.8" y="51.9">(NF)</text>
<text x="86.3" y="51.7">+3V3</text>
<text x="99" y="51.9">B3F-4050</text>
<text x="103.2" y="49.6">UI1021</text>
<text x="110.2" y="51.9">(NF)</text>
<text x="129.4" y="51.7">+3V3</text>
<text x="142.2" y="51.9">B3F-4050</text>
<text x="146.4" y="49.6">UI1025</text>
<text x="153.4" y="51.9">(NF)</text>
<text x="187.9" y="51.7">+3V3</text>
<text x="200.6" y="51.9">B3F-4050</text>
<text x="204.8" y="49.6">UI1029</text>
<text x="211.8" y="51.9">(NF)</text>
<text x="32.4" y="54.3">R1033</text>
<text x="33.7" y="56.6">5k1</text>
<text x="90.8" y="54.3">R1037</text>
<text x="92.2" y="56.6">5k1</text>
<text x="134" y="54.3">R1041</text>
<text x="135.3" y="56.6">5k1</text>
<text x="192.4" y="54.3">R1045</text>
<text x="193.8" y="56.6">5k1</text>
<text x="36.2" y="71.3">GND</text>
<text x="56.5" y="71.3">GND</text>
<text x="94.4" y="71.3">GND</text>
<text x="114.7" y="71.3">GND</text>
<text x="137.8" y="71.3">GND</text>
<text x="158.1" y="71.3">GND</text>
<text x="196" y="71.3">GND</text>
<text x="216.3" y="71.3">GND</text>
<text x="27.8" y="77.1">+3V3</text>
<text x="40.6" y="77.3">B3F-4050</text>
<text x="44.8" y="75">UI1018</text>
<text x="51.8" y="77.3">(NF)</text>
<text x="86.3" y="77.1">+3V3</text>
<text x="99" y="77.3">B3F-4050</text>
<text x="103.2" y="75">UI1022</text>
<text x="110.2" y="77.3">(NF)</text>
<text x="129.4" y="77.1">+3V3</text>
<text x="142.2" y="77.3">B3F-4050</text>
<text x="146.4" y="75">UI1026</text>
<text x="153.4" y="77.3">(NF)</text>
<text x="187.9" y="77.1">+3V3</text>
<text x="200.6" y="77.3">B3F-4050</text>
<text x="204.8" y="75">UI1030</text>
<text x="211.8" y="77.3">(NF)</text>
<text x="32.4" y="79.7">R1034</text>
<text x="33.7" y="82">5k1</text>
<text x="90.8" y="79.7">R1038</text>
<text x="92.2" y="82">5k1</text>
<text x="134" y="79.7">R1042</text>
<text x="135.3" y="82">5k1</text>
<text x="192.4" y="79.7">R1046</text>
<text x="193.8" y="82">5k1</text>
<text x="36.2" y="96.7">GND</text>
<text x="56.5" y="96.7">GND</text>
<text x="94.4" y="96.7">GND</text>
<text x="114.7" y="96.7">GND</text>
<text x="137.8" y="96.7">GND</text>
<text x="158.1" y="96.7">GND</text>
<text x="196" y="96.7">GND</text>
<text x="216.3" y="96.7">GND</text>
<text x="27.8" y="105">+3V3</text>
<text x="32.4" y="107.6">R1035</text>
<text x="40.6" y="105.3">B3F-4050</text>
<text x="44.8" y="102.9">UI1019</text>
<text x="51.8" y="105.3">(NF)</text>
<text x="86.3" y="105">+3V3</text>
<text x="90.8" y="107.6">R1039</text>
<text x="99" y="105.3">B3F-4050</text>
<text x="103.2" y="102.9">UI1023</text>
<text x="110.2" y="105.3">(NF)</text>
<text x="129.4" y="105">+3V3</text>
<text x="134" y="107.6">R1043</text>
<text x="142.2" y="105.3">B3F-4050</text>
<text x="146.4" y="102.9">UI1027</text>
<text x="153.4" y="105.3">(NF)</text>
<text x="187.9" y="105">+3V3</text>
<text x="192.4" y="107.6">R1047</text>
<text x="200.6" y="105.3">B3F-4050</text>
<text x="204.8" y="102.9">UI1031</text>
<text x="211.8" y="105.3">(NF)</text>
<text x="33.7" y="110">5k1</text>
<text x="92.2" y="110">5k1</text>
<text x="135.3" y="110">5k1</text>
<text x="193.8" y="110">5k1</text>
<text x="36.2" y="124.6">GND</text>
<text x="56.5" y="124.6">GND</text>
<text x="94.4" y="124.6">GND</text>
<text x="114.7" y="124.6">GND</text>
<text x="137.8" y="124.6">GND</text>
<text x="158.1" y="124.6">GND</text>
<text x="196" y="124.6">GND</text>
<text x="216.3" y="124.6">GND</text>
<text x="27.8" y="130.4">+3V3</text>
<text x="40.6" y="130.7">B3F-4050</text>
<text x="44.8" y="128.3">UI1020</text>
<text x="51.8" y="130.7">(NF)</text>
<text x="86.3" y="130.4">+3V3</text>
<text x="99" y="130.7">B3F-4050</text>
<text x="103.2" y="128.3">UI1024</text>
<text x="110.2" y="130.7">(NF)</text>
<text x="129.4" y="130.4">+3V3</text>
<text x="142.2" y="130.7">B3F-4050</text>
<text x="146.4" y="128.3">UI1028</text>
<text x="153.4" y="130.7">(NF)</text>
<text x="187.9" y="130.4">+3V3</text>
<text x="200.6" y="130.7">B3F-4050</text>
<text x="204.8" y="128.3">UI1032</text>
<text x="211.8" y="130.7">(NF)</text>
<text x="32.4" y="133">R1036</text>
<text x="33.7" y="135.4">5k1</text>
<text x="90.8" y="133">R1040</text>
<text x="92.2" y="135.4">5k1</text>
<text x="134" y="133">R1044</text>
<text x="135.3" y="135.4">5k1</text>
<text x="192.4" y="133">R1048</text>
<text x="193.8" y="135.4">5k1</text>
<text x="36.2" y="150">GND</text>
<text x="56.5" y="150">GND</text>
<text x="94.4" y="150">GND</text>
<text x="114.7" y="150">GND</text>
<text x="137.8" y="150">GND</text>
<text x="158.1" y="150">GND</text>
<text x="196" y="150">GND</text>
<text x="216.3" y="150">GND</text>
</g>
<g font-size="1.8" fill="#a90000">
<text x="41.2" y="58.2">4</text>
<text x="53.9" y="58.2">3</text>
<text x="99.6" y="58.2">4</text>
<text x="112.3" y="58.2">3</text>
<text x="142.8" y="58.2">4</text>
<text x="155.5" y="58.2">3</text>
<text x="201.2" y="58.2">4</text>
<text x="213.9" y="58.2">3</text>
<text x="41.2" y="63.2">2</text>
<text x="53.9" y="63.2">1</text>
<text x="99.6" y="63.2">2</text>
<text x="112.3" y="63.2">1</text>
<text x="142.8" y="63.2">2</text>
<text x="155.5" y="63.2">1</text>
<text x="201.2" y="63.2">2</text>
<text x="213.9" y="63.2">1</text>
<text x="41.2" y="83.6">4</text>
<text x="53.9" y="83.6">3</text>
<text x="99.6" y="83.6">4</text>
<text x="112.3" y="83.6">3</text>
<text x="142.8" y="83.6">4</text>
<text x="155.5" y="83.6">3</text>
<text x="201.2" y="83.6">4</text>
<text x="213.9" y="83.6">3</text>
<text x="41.2" y="88.6">2</text>
<text x="53.9" y="88.6">1</text>
<text x="99.6" y="88.6">2</text>
<text x="112.3" y="88.6">1</text>
<text x="142.8" y="88.6">2</text>
<text x="155.5" y="88.6">1</text>
<text x="201.2" y="88.6">2</text>
<text x="213.9" y="88.6">1</text>
<text x="41.2" y="111.5">4</text>
<text x="53.9" y="111.5">3</text>
<text x="99.6" y="111.5">4</text>
<text x="112.3" y="111.5">3</text>
<text x="142.8" y="111.5">4</text>
<text x="155.5" y="111.5">3</text>
<text x="201.2" y="111.5">4</text>
<text x="213.9" y="111.5">3</text>
<text x="41.2" y="116.6">2</text>
<text x="53.9" y="116.6">1</text>
<text x="99.6" y="116.6">2</text>
<text x="112.3" y="116.6">1</text>
<text x="142.8" y="116.6">2</text>
<text x="155.5" y="116.6">1</text>
<text x="201.2" y="116.6">2</text>
<text x="213.9" y="116.6">1</text>
<text x="41.2" y="136.9">4</text>
<text x="53.9" y="136.9">3</text>
<text x="99.6" y="136.9">4</text>
<text x="112.3" y="136.9">3</text>
<text x="142.8" y="136.9">4</text>
<text x="155.5" y="136.9">3</text>
<text x="201.2" y="136.9">4</text>
<text x="213.9" y="136.9">3</text>
<text x="41.2" y="142">2</text>
<text x="53.9" y="142">1</text>
<text x="99.6" y="142">2</text>
<text x="112.3" y="142">1</text>
<text x="142.8" y="142">2</text>
<text x="155.5" y="142">1</text>
<text x="201.2" y="142">2</text>
<text x="213.9" y="142">1</text>
</g>
<g font-size="1.8" fill="#725600">
<text x="59.8" y="59.3">OUT_0</text>
<text x="118.2" y="59.3">OUT_1</text>
<text x="161.4" y="59.3">OUT_2</text>
<text x="219.8" y="59.3">OUT_3</text>
<text x="59.8" y="84.7">OUT_4</text>
<text x="118.2" y="84.7">OUT_5</text>
<text x="161.4" y="84.7">OUT_6</text>
<text x="219.8" y="84.7">OUT_7</text>
<text x="59.8" y="112.6">OUT_8</text>
<text x="118.2" y="112.6">OUT_9</text>
<text x="161.4" y="112.6">OUT_10</text>
<text x="219.8" y="112.6">OUT_11</text>
<text x="59.8" y="138">OUT_12</text>
<text x="118.2" y="138">OUT_13</text>
<text x="161.4" y="138">OUT_14</text>
<text x="219.8" y="138">OUT_15</text>
</g>
</svg>
